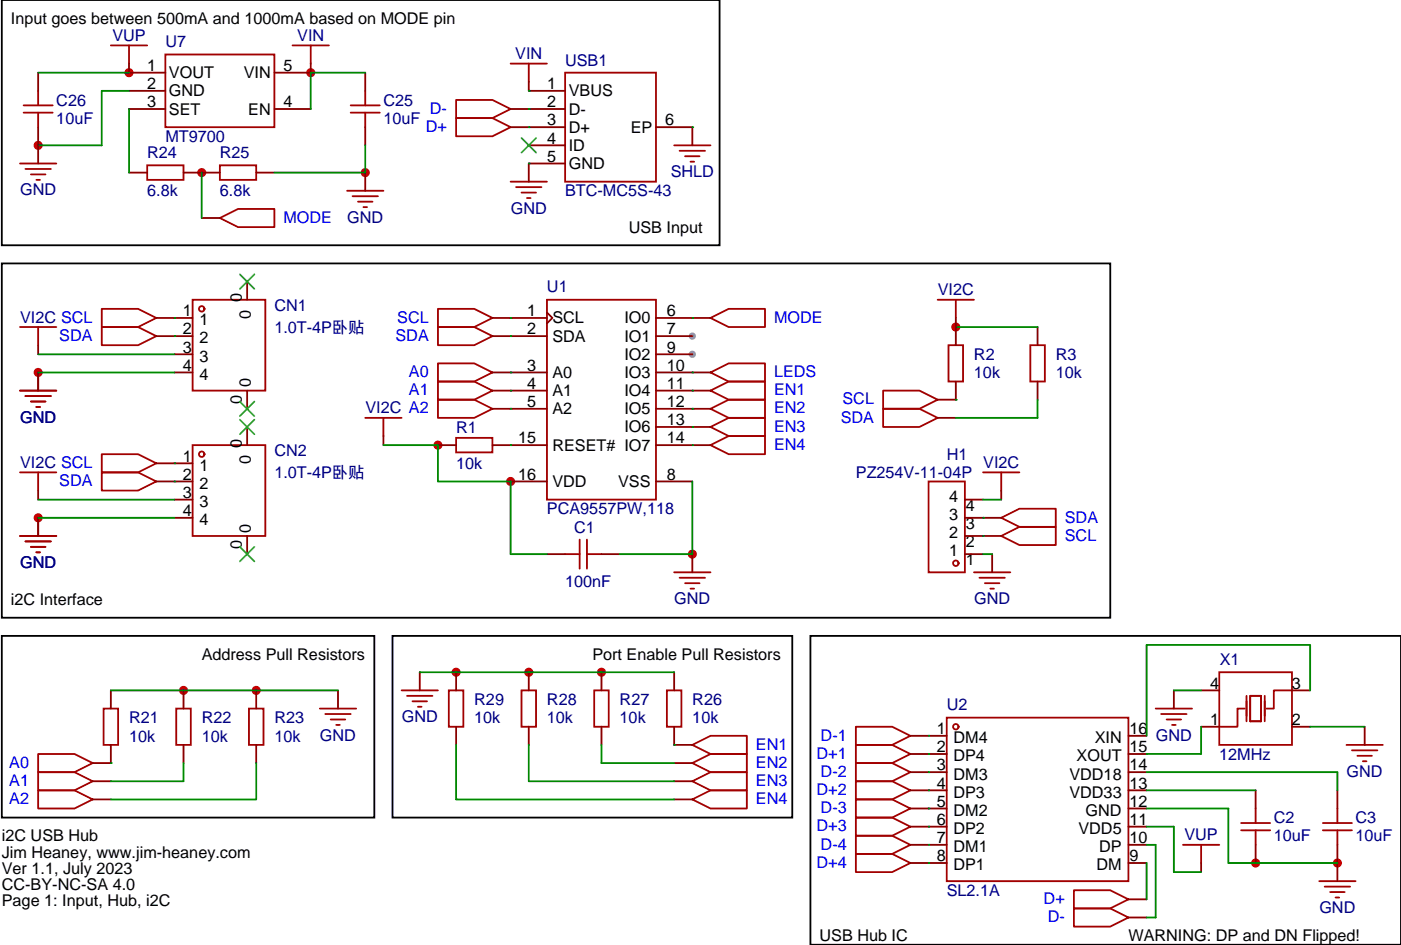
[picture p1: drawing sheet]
<svg xmlns="http://www.w3.org/2000/svg" width="272mm" height="183mm" viewBox="0 0 272 183" stroke-linecap="round" stroke-linejoin="round" font-family="sans-serif">
<g fill="#c00">
<circle cx="7.4" cy="72.3" r=".88"/>
<circle cx="7.4" cy="100.5" r=".88"/>
<circle cx="185.6" cy="63.5" r=".88"/>
<circle cx="134.4" cy="107.6" r=".88"/>
<circle cx="99.1" cy="93.5" r=".88"/>
<circle cx="85" cy="86.4" r=".88"/>
<circle cx="243.8" cy="167.6" r=".88"/>
<circle cx="259.6" cy="167.6" r=".88"/>
<circle cx="35.6" cy="134.1" r=".88"/>
<circle cx="49.7" cy="134.1" r=".88"/>
<circle cx="25" cy="14.1" r=".88"/>
<circle cx="7.4" cy="28.2" r=".88"/>
<circle cx="70.9" cy="33.5" r=".88"/>
<circle cx="39.2" cy="33.5" r=".88"/>
<circle cx="88.5" cy="130.5" r=".88"/>
<circle cx="102.7" cy="130.5" r=".88"/>
<circle cx="116.8" cy="130.5" r=".88"/>
<circle cx="60.3" cy="14.1" r=".88"/>
</g>
<g fill="#999">
<circle cx="134.4" cy="65.3" r=".71"/>
<circle cx="134.4" cy="68.8" r=".71"/>
</g>
<path d="M85 60h7.1l3.5 1.7-3.5 1.8h-7.1zM106.2 58.2h21.2v38.8h-21.2zM137.9 75.8l3.6-1.7h7v3.5h-7zM137.9 79.4l3.6-1.8h7v3.5h-7zM137.9 82.9l3.6-1.8h7v3.6h-7zM137.9 86.4l3.6-1.7h7v3.5h-7z" fill="none" stroke="#a10000" stroke-width=".35"/>
<g fill="none" stroke="#870000" stroke-width=".35">
<path d="M95.6 61.7h10.6M99.1 75.8h7.1M99.1 79.4h7.1M99.1 65.3h7.1M99.1 72.3h7.1M106.2 60.7l1 1-1 1.1M127.4 75.8h10.5M127.4 79.4h10.5M127.4 61.7h7M127.4 65.3h7M127.4 72.3h7M127.4 68.8h7"/>
<path d="M99.1 86.4h7.1M99.1 93.5h7.1M127.4 82.9h10.5M127.4 86.4h10.5M127.4 93.5h7"/>
</g>
<circle cx="99.1" cy="61.7" r=".18" fill="#008700"/>
<path d="M85 63.5h7.1l3.5 1.8-3.5 1.7h-7.1z" fill="none" stroke="#a10000" stroke-width=".35"/>
<path d="M95.6 65.3h3.5" fill="none" stroke="#870000" stroke-width=".35"/>
<circle cx="99.1" cy="65.3" r=".18" fill="#008700"/>
<path d="M85 70.6h7.1l3.5 1.7-3.5 1.8h-7.1z" fill="none" stroke="#a10000" stroke-width=".35"/>
<path d="M95.6 72.3h3.5" fill="none" stroke="#870000" stroke-width=".35"/>
<circle cx="99.1" cy="72.3" r=".18" fill="#008700"/>
<path d="M85 74.1h7.1l3.5 1.7-3.5 1.8h-7.1z" fill="none" stroke="#a10000" stroke-width=".35"/>
<path d="M95.6 75.8h3.5" fill="none" stroke="#870000" stroke-width=".35"/>
<circle cx="99.1" cy="75.8" r=".18" fill="#008700"/>
<path d="M85 77.6h7.1l3.5 1.8-3.5 1.7h-7.1z" fill="none" stroke="#a10000" stroke-width=".35"/>
<path d="M95.6 79.4h3.5" fill="none" stroke="#870000" stroke-width=".35"/>
<circle cx="99.1" cy="79.4" r=".18" fill="#008700"/>
<path d="M109.7 107.6h2.8M112.5 104.8v5.6M113.9 104.8v5.6M113.9 107.6h2.9M130.9 111.1h7M131.9 112.2h5M133 113.2h2.8M134.1 114.3h.7" fill="none" stroke="#a10000" stroke-width=".35"/>
<path d="M106.2 107.6h3.5M116.8 107.6h3.5M134.4 107.6v3.5" fill="none" stroke="#870000" stroke-width=".35"/>
<circle cx="134.4" cy="86.4" r=".18" fill="#008700"/>
<g fill="none" stroke="#a10000" stroke-width=".35">
<path d="M19.8 60h7l3.5 1.7-3.5 1.8h-7zM37.4 58.2h14.1v17.6h-14.1z"/>
<circle cx="39.2" cy="60" r=".53"/>
</g>
<path d="M48 54.7v3.5M30.3 61.7h7.1M33.9 65.3h3.5M33.9 68.8h3.5M33.9 72.3h3.5M48 75.8v3.6" fill="none" stroke="#870000" stroke-width=".35"/>
<path d="M46.6 53.3l2.8 2.8M49.4 53.3l-2.8 2.8M46.6 78l2.8 2.8M49.4 78l-2.8 2.8" fill="none" stroke="#3c3" stroke-width=".35"/>
<circle cx="33.9" cy="61.7" r=".18" fill="#008700"/>
<path d="M19.8 63.5h7l3.5 1.8-3.5 1.7h-7z" fill="none" stroke="#a10000" stroke-width=".35"/>
<path d="M30.3 65.3h3.6" fill="none" stroke="#870000" stroke-width=".35"/>
<circle cx="33.9" cy="65.3" r=".18" fill="#008700"/>
<g fill="none" stroke="#a10000" stroke-width=".35">
<path d="M3.9 63.5h7M3.9 75.8h7M4.9 76.9h5M6 78h2.8M7.1 79h.7M7.4 63.5v3.5M19.8 88.2h7l3.5 1.8-3.5 1.7h-7zM37.4 86.4h14.1v17.7h-14.1z"/>
<circle cx="39.2" cy="88.2" r=".53"/>
</g>
<path d="M7.4 67v1.8M7.4 72.3v3.5M30.3 90h7.1M33.9 93.5h3.5M33.9 97h3.5M48 82.9v3.5M33.9 100.5h3.5M48 104.1v3.5" fill="none" stroke="#870000" stroke-width=".35"/>
<path d="M7.4 68.8h26.5M7.4 72.3h26.5" fill="none" stroke="#008700" stroke-width=".35"/>
<path d="M46.6 81.5l2.8 2.8M49.4 81.5l-2.8 2.8M46.6 106.2l2.8 2.8M49.4 106.2l-2.8 2.8" fill="none" stroke="#3c3" stroke-width=".35"/>
<circle cx="33.9" cy="90" r=".18" fill="#008700"/>
<path d="M19.8 91.7h7l3.5 1.8-3.5 1.7h-7z" fill="none" stroke="#a10000" stroke-width=".35"/>
<path d="M30.3 93.5h3.6" fill="none" stroke="#870000" stroke-width=".35"/>
<circle cx="33.9" cy="93.5" r=".18" fill="#008700"/>
<path d="M171.4 75.8h7.1l3.5 1.8-3.5 1.8h-7.1zM171.4 79.4h7.1l3.5 1.7-3.5 1.8h-7.1zM184.1 67h2.9v7.1h-2.9zM200 67h2.8v7.1h-2.8zM3.9 91.7h7M7.4 91.7v3.5M3.9 104.1h7M4.9 105.1h5M6 106.2h2.8M7.1 107.2h.7" fill="none" stroke="#a10000" stroke-width=".35"/>
<path d="M185.6 63.5v3.5M185.6 74.1v3.5h-3.6M201.4 63.5v3.5M201.4 74.1v3.5M7.4 95.2v1.8M182 81.1h3.6M7.4 100.5v3.6" fill="none" stroke="#870000" stroke-width=".35"/>
<path d="M185.6 63.5h15.8M7.4 97h26.5M7.4 100.5h26.5" fill="none" stroke="#008700" stroke-width=".35"/>
<circle cx="185.6" cy="77.6" r=".18" fill="#008700"/>
<path d="M201.4 77.6v3.5h-15.8" fill="none" stroke="#008700" stroke-width=".35"/>
<path d="M21.5 8.8h7.1M25 8.8v3.5M88.5 19.4h7.1l3.5 1.8-3.5 1.7h-7.1zM109.7 14.1h17.7v21.2h-17.7zM88.5 22.9h7.1l3.5 1.8-3.5 1.8h-7.1zM99.1 35.3h7.1M100.2 36.3h4.9M101.2 37.4h2.9M102.3 38.5h.7" fill="none" stroke="#a10000" stroke-width=".35"/>
<path d="M25 12.3v1.8M102.7 17.6h7M99.1 21.2h10.6M99.1 24.7h10.6M102.7 28.2h7M109.7 31.8h-7v3.5M127.4 24.7h7" fill="none" stroke="#870000" stroke-width=".35"/>
<path d="M101.2 26.8l2.9 2.8M104.1 26.8l-2.9 2.8" fill="none" stroke="#3c3" stroke-width=".35"/>
<g fill="#008700">
<circle cx="102.7" cy="21.2" r=".18"/>
<circle cx="102.7" cy="24.7" r=".18"/>
</g>
<path d="M130.9 28.2h7M131.9 29.3h5M133 30.3h2.8M134.1 31.4h.7" fill="none" stroke="#a10000" stroke-width=".35"/>
<path d="M134.4 24.7v3.5" fill="none" stroke="#870000" stroke-width=".35"/>
<circle cx="134.4" cy="24.7" r=".18" fill="#008700"/>
<g fill="none" stroke="#a10000" stroke-width=".35">
<path d="M180.3 93.5h7v17.6h-7zM190.9 91.7h7M194.4 91.7v3.5M189.1 111.1h7M190.1 112.2h5M191.2 113.2h2.8M192.3 114.3h.7M194.4 100.5l3.5-1.7h7.1v3.5h-7.1z"/>
<circle cx="185.6" cy="109.4" r=".53"/>
</g>
<path d="M187.3 97h3.6M194.4 95.2v1.8M187.3 107.6h3.6M187.3 104.1h3.6M187.3 100.5h7.1M192.6 107.6v3.5" fill="none" stroke="#870000" stroke-width=".35"/>
<path d="M190.9 97h3.5M190.9 107.6h1.7" fill="none" stroke="#008700" stroke-width=".35"/>
<circle cx="190.9" cy="100.5" r=".18" fill="#008700"/>
<path d="M194.4 104.1l3.5-1.8h7.1v3.5h-7.1z" fill="none" stroke="#a10000" stroke-width=".35"/>
<path d="M190.9 104.1h3.5" fill="none" stroke="#870000" stroke-width=".35"/>
<circle cx="190.9" cy="104.1" r=".18" fill="#008700"/>
<path d="M137.9 72.3l3.6-1.7h7v3.5h-7zM137.9 61.7l3.6-1.7h7v3.5h-7z" fill="none" stroke="#a10000" stroke-width=".35"/>
<path d="M134.4 72.3h3.5M134.4 61.7h3.5" fill="none" stroke="#870000" stroke-width=".35"/>
<g fill="#008700">
<circle cx="134.4" cy="61.7" r=".18"/>
<circle cx="134.4" cy="82.9" r=".18"/>
<circle cx="134.4" cy="79.4" r=".18"/>
<circle cx="134.4" cy="75.8" r=".18"/>
</g>
<path d="M134.4 93.5v14.1h-14.1" fill="none" stroke="#008700" stroke-width=".35"/>
<path d="M70.9 81.1h7.1M74.4 81.1v3.6M88.5 85h7.1v2.8h-7.1z" fill="none" stroke="#a10000" stroke-width=".35"/>
<path d="M74.4 84.7v1.7M85 86.4h3.5M95.6 86.4h3.5" fill="none" stroke="#870000" stroke-width=".35"/>
<circle cx="99.1" cy="86.4" r=".18" fill="#008700"/>
<path d="M74.4 86.4h10.6v7.1h14.1v14.1h7.1" fill="none" stroke="#008700" stroke-width=".35"/>
<path d="M182 58.2h7.1M185.6 58.2v3.5" fill="none" stroke="#a10000" stroke-width=".35"/>
<path d="M185.6 61.7v1.8" fill="none" stroke="#870000" stroke-width=".35"/>
<circle cx="134.4" cy="72.3" r=".18" fill="#008700"/>
<g fill="none" stroke="#a10000" stroke-width=".35">
<path d="M183.8 139.3h35.3v31.8h-35.3zM224.4 137.6h7M225.4 138.6h5M226.5 139.7h2.8M236.7 130.5h14.1v14.1h-14.1zM241.7 137.6h-1.5v3.5h-3.5M242 135.1v5M242.7 135.1h2.1v5h-2.1zM245.5 135.1v5M250.8 134.1h-3.5v3.5h-1.4M166.2 141.1h7l3.5 1.8-3.5 1.7h-7zM166.2 144.6h7l3.5 1.8-3.5 1.8h-7z"/>
<path d="M166.2 148.2h7l3.5 1.7-3.5 1.8h-7zM166.2 151.7h7l3.5 1.8-3.5 1.7h-7zM166.2 155.2h7l3.5 1.8-3.5 1.8h-7zM166.2 158.8h7l3.5 1.7-3.5 1.8h-7zM227.5 140.8h.7M240.9 159.8h5.7M243.8 157v2.8M256.8 159.8h5.7M259.6 157v2.8M261.4 144.6h7.1M262.5 145.7h4.9M263.5 146.8h2.8"/>
<path d="M264.6 147.8h.7M166.2 162.3h7l3.5 1.7-3.5 1.8h-7zM166.2 165.8h7l3.5 1.8-3.5 1.7h-7zM208.5 176.4h7l3.6 1.8-3.6 1.7h-7zM208.5 172.9h7l3.6 1.7-3.6 1.8h-7zM229.7 164h7M233.2 164v3.6M240.9 161.2h5.7M243.8 161.2v2.8M256.1 171.1h7.1M256.8 161.2h5.7M257.2 172.2h4.9"/>
<path d="M258.2 173.2h2.9M259.3 174.3h.7M259.6 161.2v2.8"/>
<circle cx="185.6" cy="141.1" r=".53"/>
</g>
<g fill="none" stroke="#870000" stroke-width=".35">
<path d="M227.9 134.1v3.5M233.2 134.1h3.5M250.8 134.1h3.6M176.7 142.9h7.1M176.7 146.4h7.1M176.7 149.9h7.1M176.7 153.5h7.1M176.7 157h7.1M219.1 142.9h3.5M219.1 146.4h3.5M219.1 149.9h3.5M219.1 153.5h3.5"/>
<path d="M219.1 157h3.5M233.2 141.1h3.5M243.8 153.5v3.5M250.8 141.1h3.6M259.6 153.5v3.5M264.9 141.1v3.5M176.7 160.5h7.1M176.7 164h7.1M176.7 167.6h7.1M219.1 160.5h3.5M219.1 164h3.5M219.1 167.6h3.5"/>
<path d="M219.1 178.2h3.5M219.1 174.6h3.5M233.2 167.6v1.7M243.8 164v3.6M259.6 164v7.1"/>
</g>
<path d="M227.9 134.1h5.3M254.4 134.1v-8.9h-31.8v17.7M222.6 153.5h21.2M222.6 157h15.9v10.6h21.1M222.6 149.9h37v3.6M233.2 141.1v5.3h-10.6M254.4 141.1h10.5M222.6 167.6v7M222.6 160.5h5.3v8.8h5.3M222.6 164h1.8v14.2h-1.8" fill="none" stroke="#008700" stroke-width=".35"/>
<g fill="#008700">
<circle cx="180.3" cy="167.6" r=".18"/>
<circle cx="180.3" cy="164" r=".18"/>
<circle cx="180.3" cy="160.5" r=".18"/>
<circle cx="180.3" cy="157" r=".18"/>
<circle cx="180.3" cy="153.5" r=".18"/>
<circle cx="180.3" cy="149.9" r=".18"/>
<circle cx="180.3" cy="146.4" r=".18"/>
<circle cx="180.3" cy="142.9" r=".18"/>
</g>
<path d="M20.1 137.6h2.8v7h-2.8zM7.4 146.4h7.1l3.5 1.8-3.5 1.7h-7.1zM7.4 149.9h7.1l3.5 1.8-3.5 1.8h-7.1zM7.4 153.5h7.1l3.5 1.7-3.5 1.8h-7.1z" fill="none" stroke="#a10000" stroke-width=".35"/>
<path d="M21.5 134.1v3.5M18 151.7h3.5M18 155.2h3.5M21.5 144.6v3.6h-3.5" fill="none" stroke="#870000" stroke-width=".35"/>
<circle cx="21.5" cy="148.2" r=".18" fill="#008700"/>
<g fill="none" stroke="#a10000" stroke-width=".35">
<path d="M7.4 17.6v2.9M32.1 10.6h21.2v14.1h-21.2zM70.9 17.6v2.9M99.1 12.3h7.1M102.7 12.3v3.6M4.6 21.9h5.6M4.6 20.5h5.6M7.4 21.9v2.8M68.1 21.9h5.6M68.1 20.5h5.6M70.9 21.9v2.8M42.7 42.3l3.5-1.7h7.1v3.5h-7.1z"/>
<path d="M34.2 137.6h2.8v7h-2.8zM48.3 137.6h2.9v7h-2.9zM62.1 137.6h7M63.1 138.6h5M64.2 139.7h2.8M65.3 140.8h.7"/>
</g>
<g fill="none" stroke="#870000" stroke-width=".35">
<path d="M7.4 14.1v3.5M25 14.1h7.1M25 17.6h7.1M53.3 14.1h7M70.9 14.1v3.5M102.7 15.9v1.7M7.4 24.7v3.5M25 21.2h7.1M53.3 21.2h7M70.9 24.7v3.5M39.2 42.3h3.5M35.6 134.1v3.5"/>
<path d="M49.7 134.1v3.5M65.6 134.1v3.5M35.6 144.6v3.6M49.7 144.6v3.6"/>
</g>
<path d="M21.5 134.1h44.1M35.6 148.2v3.5h-14.1M49.7 148.2v7h-28.2" fill="none" stroke="#008700" stroke-width=".35"/>
<circle cx="102.7" cy="17.6" r=".18" fill="#008700"/>
<g fill="none" stroke="#a10000" stroke-width=".35">
<path d="M56.8 8.8h7.1M60.3 8.8v3.5M3.9 31.8h7M4.9 32.8h5M6 33.9h2.8M7.1 34.9h.7M28.6 32.1h7v2.8h-7zM42.7 32.1h7v2.8h-7zM67.4 37h7M68.4 38.1h5M69.5 39.2h2.8M70.6 40.2h.7"/>
<path d="M129.5 134.1h2.8v7h-2.8zM134.4 144.6l3.5-1.7h7.1v3.5h-7.1zM134.4 148.2l3.5-1.8h7.1v3.5h-7.1zM134.4 151.7l3.5-1.8h7.1v3.6h-7.1zM134.4 155.2l3.5-1.7h7.1v3.5h-7.1z"/>
</g>
<path d="M60.3 12.3v1.8M7.4 28.2v3.6M25 33.5h3.6M35.6 33.5h7.1M49.7 33.5h3.6M70.9 33.5v3.5M130.9 130.5v3.6M130.9 141.1v3.5h3.5M130.9 148.2h3.5M130.9 151.7h3.5M130.9 155.2h3.5" fill="none" stroke="#870000" stroke-width=".35"/>
<path d="M7.4 14.1h17.6M25 17.6h-5.2v10.6h-12.4M25 21.2v12.3M39.2 33.5v8.8M70.9 28.2v5.3h-17.6" fill="none" stroke="#008700" stroke-width=".35"/>
<circle cx="130.9" cy="144.6" r=".18" fill="#008700"/>
<path d="M78 134.1h7M79 135.1h5M80.1 136.2h2.8M81.1 137.2h.7M87.1 134.1h2.9v7h-2.9zM101.2 134.1h2.9v7h-2.9zM115.4 134.1h2.8v7h-2.8z" fill="none" stroke="#a10000" stroke-width=".35"/>
<path d="M81.5 130.5v3.6M88.5 130.5v3.6M102.7 130.5v3.6M116.8 130.5v3.6M88.5 141.1v3.5M102.7 141.1v3.5M116.8 141.1v3.5" fill="none" stroke="#870000" stroke-width=".35"/>
<path d="M81.5 130.5h49.4M88.5 144.6v10.6h42.4M102.7 144.6v7.1h28.2M116.8 144.6v3.6h14.1" fill="none" stroke="#008700" stroke-width=".35"/>
<path d="M.4 0h139.3v47.6h-139.3zM.4 51.2h215.1v68.7h-215.1z" fill="none" stroke="#000" stroke-width=".35"/>
<circle cx="102.7" cy="31.7" r=".18" fill="#008700"/>
<path d="M70.9 14.1h-10.6v7.1" fill="none" stroke="#008700" stroke-width=".35"/>
<path d="M.4 123.5h72.3v35.2h-72.3zM76.2 123.5h77.6v35.2h-77.6zM157.3 123.5h114.7v59.9h-114.7z" fill="none" stroke="#000" stroke-width=".35"/>
<g font-size="3.1">
<text x="2.1" y="4.6">Input goes between 500mA and 1000mA based on MODE pin</text>
<text x="28.6" y="13.8">1</text>
<text x="28.6" y="17.3">2</text>
<text x="32.8" y="15.2">VOUT</text>
<text x="47.3" y="15.2">VIN</text>
<text x="55" y="13.8">5</text>
<text x="106.2" y="17.3">1</text>
<text x="28.6" y="20.8">3</text>
<text x="32.8" y="18.7">GND</text>
<text x="32.8" y="22.2">SET</text>
<text x="48.2" y="22.2">EN</text>
<text x="55" y="20.8">4</text>
<text x="106.2" y="20.8">2</text>
<text x="110.4" y="22.2">D-</text>
<text x="110.4" y="18.7">VBUS</text>
<text x="106.2" y="27.9">4</text>
<text x="106.2" y="24.4">3</text>
<text x="110.4" y="29.3">ID</text>
<text x="110.4" y="25.8">D+</text>
<text x="122.4" y="25.8">EP</text>
<text x="129.1" y="24.4">6</text>
<text x="106.2" y="31.4">5</text>
<text x="110.4" y="32.8">GND</text>
<text x="122.1" y="45.2">USB Input</text>
<text x="47" y="58.7" transform="rotate(-90 47 58.7)">0</text>
<text x="35.5" y="61.4">1</text>
<text x="35.5" y="64.9">2</text>
<text x="38.7" y="63.2">1</text>
<text x="48.7" y="61.9" transform="rotate(-90 48.7 61.9)">0</text>
<text x="102.3" y="61.4">1</text>
<text x="102.3" y="64.9">2</text>
<text x="107.2" y="62.8">SCL</text>
<text x="121.2" y="62.8">IO0</text>
<text x="129.5" y="61.4">6</text>
<text x="129.5" y="64.9">7</text>
<text x="35.5" y="68.5">3</text>
<text x="35.5" y="72">4</text>
<text x="38.7" y="66.7">2</text>
<text x="38.7" y="70.2">3</text>
<text x="102.3" y="72">3</text>
<text x="107.2" y="66.3">SDA</text>
<text x="121.2" y="66.3">IO1</text>
<text x="121.2" y="69.9">IO2</text>
<text x="129.5" y="68.5">9</text>
<text x="129.5" y="72">10</text>
<text x="38.7" y="73.7">4</text>
<text x="48.7" y="75.2" transform="rotate(-90 48.7 75.2)">0</text>
<text x="102.3" y="75.5">4</text>
<text x="107.2" y="73.4">A0</text>
<text x="107.2" y="76.9">A1</text>
<text x="121.2" y="73.4">IO3</text>
<text x="121.2" y="76.9">IO4</text>
<text x="129.5" y="75.5">11</text>
<text x="47" y="78.5" transform="rotate(-90 47 78.5)">0</text>
<text x="102.3" y="79">5</text>
<text x="107.2" y="80.4">A2</text>
<text x="121.2" y="80.4">IO5</text>
<text x="121.2" y="84">IO6</text>
<text x="129.5" y="79">12</text>
<text x="129.5" y="82.6">13</text>
<text x="35.5" y="89.6">1</text>
<text x="47" y="86.9" transform="rotate(-90 47 86.9)">0</text>
<text x="100.6" y="86.1">15</text>
<text x="107.2" y="87.5">RESET# IO7</text>
<text x="129.5" y="86.1">14</text>
<text x="35.5" y="93.1">2</text>
<text x="38.7" y="91.4">1</text>
<text x="38.7" y="94.9">2</text>
<text x="48.7" y="90.2" transform="rotate(-90 48.7 90.2)">0</text>
<text x="100.6" y="93.1">16</text>
<text x="107.2" y="94.6">VDD</text>
<text x="120" y="94.6">VSS</text>
<text x="129.5" y="93.1">8</text>
<text x="35.5" y="96.7">3</text>
<text x="35.5" y="100.2">4</text>
<text x="38.7" y="98.4">3</text>
<text x="38.7" y="102">4</text>
<text x="184.3" y="100.9">3</text>
<text x="184.3" y="97.4">4</text>
<text x="187.5" y="99.2">4</text>
<text x="47" y="106.7" transform="rotate(-90 47 106.7)">0</text>
<text x="48.7" y="103.4" transform="rotate(-90 48.7 103.4)">0</text>
<text x="184.3" y="108">1</text>
<text x="184.3" y="104.5">2</text>
<text x="187.5" y="106.2">2</text>
<text x="187.5" y="102.7">3</text>
<text x="187.5" y="109.8">1</text>
<text x="2.1" y="117.5">i2C Interface</text>
<text x="39.2" y="128.1">Address Pull Resistors</text>
<text x="115" y="128.1">Port Enable Pull Resistors</text>
<text x="235" y="133.7">4</text>
<text x="250.8" y="133.7">3</text>
<text x="181.9" y="142.5">1</text>
<text x="219.3" y="142.5">16</text>
<text x="235" y="140.8">1</text>
<text x="250.8" y="140.8">2</text>
<text x="181.9" y="146.1">2</text>
<text x="181.9" y="149.6">3</text>
<text x="185.1" y="144.3">DM4</text>
<text x="185.1" y="147.8">DP4</text>
<text x="209" y="147.8">XOUT</text>
<text x="212.5" y="144.3">XIN</text>
<text x="219.3" y="149.6">14</text>
<text x="219.3" y="146.1">15</text>
<text x="181.9" y="153.1">4</text>
<text x="185.1" y="151.4">DM3</text>
<text x="185.1" y="154.9">DP3</text>
<text x="207.6" y="154.9">VDD33</text>
<text x="207.6" y="151.4">VDD18</text>
<text x="219.3" y="153.1">13</text>
<text x="181.9" y="156.6">5</text>
<text x="181.9" y="160.2">6</text>
<text x="185.1" y="158.4">DM2</text>
<text x="185.1" y="161.9">DP2</text>
<text x="209.4" y="161.9">VDD5</text>
<text x="210.8" y="158.4">GND</text>
<text x="219.3" y="160.2">11</text>
<text x="219.3" y="156.6">12</text>
<text x=".4" y="163.4">i2C USB Hub</text>
<text x=".4" y="166.5">Jim Heaney, www.jim-heaney.com</text>
<text x="181.9" y="163.7">7</text>
<text x="181.9" y="167.2">8</text>
<text x="185.1" y="165.5">DM1</text>
<text x="213.4" y="165.5">DP</text>
<text x="219.3" y="167.2">9</text>
<text x="219.3" y="163.7">10</text>
<text x=".4" y="169.7">Ver 1.1, July 2023</text>
<text x=".4" y="172.8">CC-BY-NC-SA 4.0</text>
<text x="185.1" y="169">DP1</text>
<text x="212.9" y="169">DM</text>
<text x=".4" y="176">Page 1: Input, Hub, i2C</text>
<text x="159.1" y="182.8">USB Hub IC</text>
<text x="219.1" y="182.8">WARNING: DP and DN Flipped!</text>
</g>
<g font-size="3.1" fill="#000080">
<text x="21.8" y="8">VUP</text>
<text x="32.1" y="9.2">U7</text>
<text x="57.7" y="8">VIN</text>
<text x="100" y="11.5">VIN</text>
<text x="109.7" y="12.7">USB1</text>
<text x="10.9" y="20.5">C26</text>
<text x="74.4" y="20.5">C25</text>
<text x="10.9" y="24">10uF</text>
<text x="32.1" y="27.5">MT9700</text>
<text x="74.4" y="24">10uF</text>
<text x="28.6" y="30.7">R24</text>
<text x="42.7" y="30.7">R25</text>
<text x="130.2" y="34.4">SHLD</text>
<text x="3.9" y="38">GND</text>
<text x="28.6" y="38.2">6.8k</text>
<text x="42.7" y="38.2">6.8k</text>
<text x="99.2" y="41.5">GND</text>
<text x="109.7" y="38.1">BTC-MC5S-43</text>
<text x="67.4" y="43.2">GND</text>
<text x="106.2" y="56.7">U1</text>
<text x="182.1" y="57.4">VI2C</text>
<text x="3.9" y="62.6">VI2C SCL</text>
<text x="53.3" y="60.4">CN1</text>
<text x="53.3" y="64.6">1.0T-4P卧贴</text>
<text x="189.1" y="69.9">R2</text>
<text x="205" y="69.9">R3</text>
<text x="189.1" y="73.4">10k</text>
<text x="205" y="73.4">10k</text>
<text x="3.9" y="82.1">GND</text>
<text x="70.9" y="80.3">VI2C A2</text>
<text x="53.3" y="88.6">CN2</text>
<text x="88.5" y="84">R1</text>
<text x="183.8" y="89.3">H1</text>
<text x="3.9" y="90.9">VI2C SCL</text>
<text x="53.3" y="92.8">1.0T-4P卧贴</text>
<text x="88.5" y="91.1">10k</text>
<text x="166.2" y="92.8">PZ254V-11-04P</text>
<text x="190.9" y="90.9">VI2C</text>
<text x="106.2" y="99.8">PCA9557PW,118</text>
<text x="111.5" y="103.4">C1</text>
<text x="3.9" y="110.3">GND</text>
<text x="109.7" y="114">100nF</text>
<text x="130.9" y="117.3">GND</text>
<text x="189.1" y="117.3">GND</text>
<text x="236.8" y="129.2">X1</text>
<text x="92.1" y="136.9">R29</text>
<text x="106.2" y="136.9">R28</text>
<text x="120.3" y="136.9">R27</text>
<text x="134.4" y="136.9">R26</text>
<text x="183.8" y="137.9">U2</text>
<text x="25" y="140.5">R21</text>
<text x="25" y="144">10k</text>
<text x="39.2" y="140.5">R22</text>
<text x="39.2" y="144">10k</text>
<text x="53.3" y="140.5">R23</text>
<text x="53.3" y="144">10k</text>
<text x="62.1" y="143.8">GND</text>
<text x="78" y="140.3">GND</text>
<text x="92.1" y="140.5">10k</text>
<text x="106.2" y="140.5">10k</text>
<text x="120.3" y="140.5">10k</text>
<text x="134.4" y="140.5">10k</text>
<text x="224.4" y="143.8">GND</text>
<text x="236.7" y="147.5">12MHz</text>
<text x="261.4" y="150.8">GND</text>
<text x="247.3" y="159.9">C2</text>
<text x="263.2" y="159.9">C3</text>
<text x="229.9" y="163.2">VUP</text>
<text x="247.3" y="163.4">10uF</text>
<text x="263.2" y="163.4">10uF</text>
<text x="183.8" y="173.9">SL2.1A</text>
<text x="256.1" y="177.3">GND</text>
</g>
<g font-size="3.1" fill="#00f">
<text x="83.5" y="22.1">D-</text>
<text x="82.7" y="25.6">D+</text>
<text x="55" y="43.2">MODE</text>
<text x="77.1" y="62.6">SCL</text>
<text x="150.3" y="62.6">MODE</text>
<text x="11.5" y="66.2">SDA</text>
<text x="76.8" y="66.2">SDA</text>
<text x="79.4" y="73.2">A0</text>
<text x="79.4" y="76.8">A1</text>
<text x="150.3" y="76.8">EN1</text>
<text x="150.3" y="73.2">LEDS</text>
<text x="150.3" y="80.3">EN2</text>
<text x="150.3" y="83.8">EN3</text>
<text x="163.2" y="82.1">SDA</text>
<text x="163.6" y="78.5">SCL</text>
<text x="150.3" y="87.3">EN4</text>
<text x="11.5" y="94.4">SDA</text>
<text x="206.7" y="101.5">SDA</text>
<text x="206.7" y="105">SCL</text>
<text x="159.3" y="143.8">D-1</text>
<text x="1.8" y="149.1">A0</text>
<text x="146.8" y="145.6">EN1</text>
<text x="146.8" y="149.1">EN2</text>
<text x="158.5" y="147.3">D+1</text>
<text x="1.8" y="152.6">A1</text>
<text x="146.8" y="152.6">EN3</text>
<text x="158.5" y="154.4">D+2</text>
<text x="159.3" y="150.8">D-2</text>
<text x="1.8" y="156.1">A2</text>
<text x="146.8" y="156.1">EN4</text>
<text x="158.5" y="161.4">D+3</text>
<text x="159.3" y="157.9">D-3</text>
<text x="159.3" y="165">D-4</text>
<text x="158.5" y="168.5">D+4</text>
<text x="202.6" y="175.5">D+</text>
<text x="203.4" y="179.1">D-</text>
</g>
</svg>
